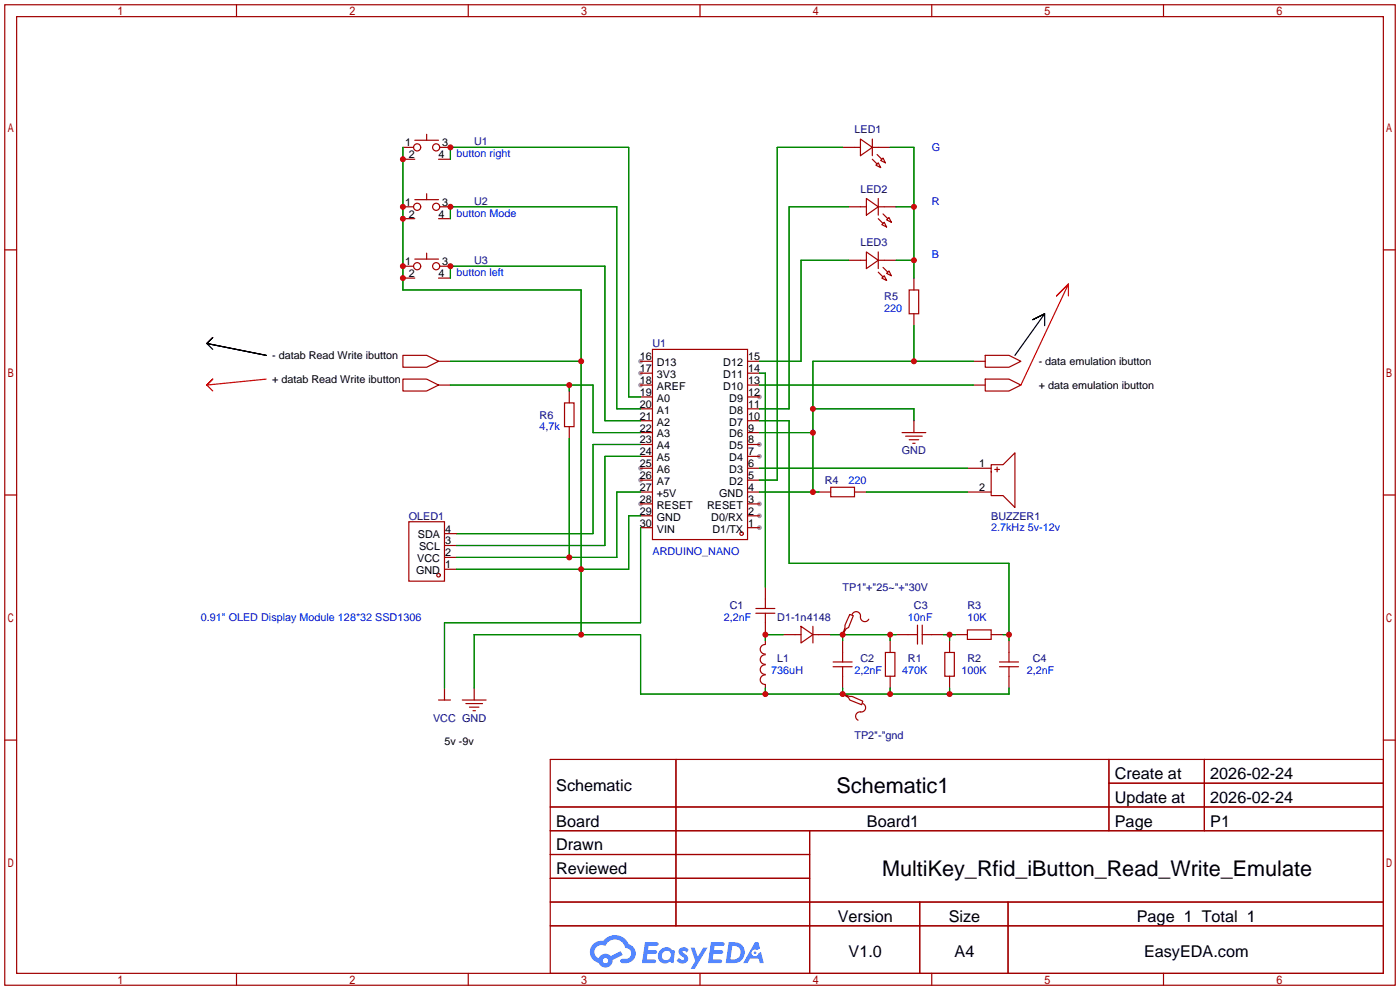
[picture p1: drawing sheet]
<svg xmlns="http://www.w3.org/2000/svg" width="299mm" height="212mm" viewBox="0 0 299 212" stroke-linecap="round" stroke-linejoin="round" font-family="sans-serif">
<g fill="#999">
<circle cx="162.3" cy="112.8" r=".51"/>
<circle cx="162.3" cy="110.2" r=".51"/>
<circle cx="162.3" cy="107.7" r=".51"/>
<circle cx="162.3" cy="97.5" r=".51"/>
<circle cx="162.3" cy="95" r=".51"/>
<circle cx="162.3" cy="84.8" r=".51"/>
<circle cx="136.9" cy="77.2" r=".51"/>
<circle cx="136.9" cy="79.8" r=".51"/>
<circle cx="136.9" cy="82.3" r=".51"/>
<circle cx="136.9" cy="100.1" r=".51"/>
<circle cx="136.9" cy="102.6" r=".51"/>
<circle cx="136.9" cy="107.7" r=".51"/>
</g>
<g fill="none" stroke="#a10000" stroke-width=".25">
<path d="M1 1h297.2v209.6h-297.2zM3.6 3.6h292.1v204.4h-292.1zM50.5 1v2.6M100.1 1v2.6M149.6 1v2.6M199.1 1v2.6M248.7 1v2.6M1 53.4h2.6M295.7 53.4h2.5M1 105.8h2.6M295.7 105.8h2.5M1 158.2h2.6"/>
<path d="M295.7 158.2h2.5M117.6 162.3h178.1v45.7h-178.1zM117.6 172.5h178.1M117.6 177.5h178.1M144.5 162.3v35.6M173 177.5v30.5M237 162.3v15.2M237 167.4h58.7M257.4 162.3v15.2M117.6 182.6h55.4M117.6 192.8h178.1M117.6 187.7h55.4"/>
<path d="M117.6 197.9h178.1M196.6 192.8v15.2M215.4 192.8v15.2M50.5 208v2.6M100.1 208v2.6M149.6 208v2.6M199.1 208v2.6M248.7 208v2.6"/>
</g>
<g fill="#5487ff">
<path d="M145.3 202.7a1.3 1.3 0 0 1 1.9 .3l-.4 .6a.54 .54 0 0 0-.9-.2l.1 .2a1.34 1.34 0 0 1 .9 1.8 1.47 1.47 0 0 1-2.3-.1l.5-.6 .8 .5a.31 .31 0 0 0 .4-.3 .31 .31 0 0 0-.3-.4 1.12 1.12 0 0 1-.7-1.8z"/>
<path d="M147.6 202.5h.9l.6 2 1.2-2h.9l-2.7 4.6h-.9l1-1.7z"/>
<path d="M137.8 201.4h1.7a1.31 1.31 0 0 1 1.2 .2 .4 .4 0 0 1-.3 .5l-1.8 .1-.1 .9h1.6a.4 .4 0 0 1 .4 .4 .4 .4 0 0 1-.5 .4h-1.6l-.2 1.2h1.4a.46 .46 0 0 1 .5 0 .46 .46 0 0 1 .1 .5l-.4 .2h-2.6z"/>
<path d="M151.9 201.4h1.7a1.32 1.32 0 0 1 1.2 .2 .39 .39 0 0 1-.3 .5l-1.8 .1-.1 .9h1.6a.4 .4 0 0 1 .4 .4 .4 .4 0 0 1-.4 .4h-1.7l-.2 1.2h1.4a.46 .46 0 0 1 .5 0 .46 .46 0 0 1 .1 .5l-.4 .2h-2.6z"/>
<path d="M161.3 201.4h.8l.3 1.3-.6 .4a.75 .75 0 0 0-1.1 .3 .75 .75 0 0 0 .5 1 .75 .75 0 0 0 .9-.7l.5-.2 .6 2.3h-.8l-.3-.9h-1.8l-.5 .9h-1z"/>
<path d="M155.7 201.4l-.6 4.4h1.5a2.27 2.27 0 0 0 2.6-2.2 2.27 2.27 0 0 0-2.7-2.2zM156.5 202.1a1.5 1.5 0 0 1 1.8 1.6 1.5 1.5 0 0 1-1.9 1.4h-.3z"/>
<path d="M141.2 203a1.6 1.6 0 0 0-.3 2.3 1.6 1.6 0 0 0 2.3 .2l.7 .3 .3-2.4-.1-.3-.5-.1a1.58 1.58 0 0 0-2.4 0zM141.8 203.5a.98 .98 0 0 1 1.6 .4 .98 .98 0 0 1-1.1 1.3 .94 .94 0 0 1-.9-.7 .94 .94 0 0 1 .4-1z"/>
<path d="M126.8 201.8a2.37 2.37 0 0 0 1.1 4 1.54 1.54 0 0 0 1.8 1 1.54 1.54 0 0 0 1.2-1.6l2.2-1.1-.5-.8-2 1a1.57 1.57 0 0 0-2.7 .5 1.5 1.5 0 0 1-.7-2.1 1.5 1.5 0 0 1 2.2-.5 2.23 2.23 0 0 1 2.3-1.4 2.23 2.23 0 0 1 2 1.8 1.16 1.16 0 0 1 1.2 1.1 1.16 1.16 0 0 1-1.1 1.2h-.7a.47 .47 0 0 0-.5 .4 .47 .47 0 0 0 .4 .5 2.17 2.17 0 0 0 2.5-.9 2.17 2.17 0 0 0-.3-2.7l-.8-.4a3.2 3.2 0 0 0-5.5-.7l-1.1 .1zM128.8 205.3a.6 .6 0 0 1 1.2 0 .6 .6 0 0 1-1.2 0z"/>
<circle cx="161.4" cy="203.6" r=".28"/>
</g>
<g fill="none" stroke="#a10000" stroke-width=".25">
<path d="M86.1 31.5h2.3M86.1 34h2.5M88.6 30h5.1M91.2 28.7v1.3M93.7 34h2.6M94 31.5h2.3M180.1 31.5h3.8M183.9 29.7l2.5 1.8-2.5 1.8zM186.4 31.5h3.8M186.4 34l1.1 1.1M186.4 29.7v3.6M187.2 35.3l.5-.5 .5 1z"/>
<path d="M187.5 33l1 1M188.2 34.3l.5-.5 .5 1zM86.1 44.2h2.3M86.1 46.7h2.5M86.1 56.9h2.3M86.1 59.4h2.5M88.6 42.7h5.1M88.6 55.4h5.1M91.2 41.4v1.3M91.2 54.1v1.3M93.7 46.7h2.6M93.7 59.4h2.6"/>
<path d="M94 44.2h2.3M94 56.9h2.3M181.4 44.2h3.8M181.4 55.6h3.8M185.2 42.4l2.5 1.8-2.5 1.8zM185.2 53.8l2.5 1.8-2.5 1.8zM187.7 44.2h3.8M187.7 46.7l1 1.1M187.7 42.4v3.6M187.7 53.8v3.6M187.7 58.2l1 1M187.7 55.6h3.8"/>
<path d="M188.5 48l.5-.5 .5 1zM188.5 59.4l.5-.5 .5 1zM188.7 45.7l1 1M188.7 57.2l1 1M189.5 47l.5-.5 .5 1zM189.5 58.4l.5-.5 .5 1zM195.3 59.4v2.6M86.1 75.9h5.1l2.5 1.3-2.5 1.3h-5.1zM93.7 77.2h2.6M136.9 79.8h2.5M136.9 77.2h2.5M139.4 74.7h20.4v40.6h-20.4z"/>
<path d="M159.8 79.8h2.5M159.8 77.2h2.5M194.3 62h2v5.1h-2zM195.3 67.1v2.5M208 77.2h2.6M210.6 75.9h5l2.6 1.3-2.6 1.3h-5zM86.1 81h5.1l2.5 1.3-2.5 1.3h-5.1zM93.7 82.3h2.6M120.6 86.1h2.1v5.1h-2.1zM121.7 83.6v2.5M121.7 91.2v2.5M136.9 97.5h2.5"/>
<path d="M136.9 95h2.5M136.9 92.5h2.5M136.9 89.9h2.5M136.9 87.4h2.5M136.9 84.8h2.5M136.9 82.3h2.5M159.8 97.5h2.5M159.8 95h2.5M159.8 92.5h2.5M159.8 89.9h2.5M159.8 87.4h2.5M159.8 84.8h2.5"/>
<path d="M159.8 82.3h2.5M192.8 92.5h5.1M193.5 93.2h3.6M194.3 94h2M195.1 94.7h.5M195.3 89.9v2.6M208 82.3h2.6M210.6 81h5l2.6 1.3-2.6 1.3h-5zM211.8 99.3h2.6l2.5-2.5v11.7l-2.5-2.6h-2.6zM213.1 99.8v1M87.4 111.5h7.6v12.7h-7.6zM95 119.1h2.5"/>
<path d="M95 116.6h2.5M95 114h2.5M136.9 112.8h2.5M136.9 110.2h2.5M136.9 107.7h2.5M136.9 105.2h2.5M136.9 102.6h2.5M136.9 100.1h2.5M159.8 112.8h2.5M159.8 110.2h2.5M159.8 107.7h2.5M159.8 105.2h2.5"/>
<path d="M159.8 102.6h2.5M159.8 100.1h2.5M175 105.2h2.5M177.5 104.1h5.1v2.1h-5.1zM182.6 105.2h2.6M206.8 105.2h5M206.8 100.1h5M212.6 100.3h1M95 121.7h2.5M161.5 130h4.1M161.5 131.1h4.1M163.6 139.9a1.01 1.01 0 0 0-1.1 1.1 1.01 1.01 0 0 0 1.1 1"/>
<path d="M163.6 137.8a1.01 1.01 0 0 0-1.1 1 1.01 1.01 0 0 0 1.1 1M163.6 125.5v4.5M163.6 131.1v4.5M163.6 136.9v.8M167.4 135.6h3.8M171.2 133.9l2.5 1.7-2.5 1.8zM173.7 135.6h3.8M173.7 133.9v3.5M180.1 135.4v.2M180.1 136.9v4.6M181.6 131.3l.8 .3-1 2.5-.6 .3-.7 1.2 .5-1.5v-.5zM182.1 131.3a.93 .93 0 0 1 1.1-.5 .93 .93 0 0 1 .7 1 .94 .94 0 0 0 .7 1 .94 .94 0 0 0 1.1-.5"/>
<path d="M189.2 139.4h2.1v5.1h-2.1zM190.2 136.9v2.5M191.5 135.6h4.6M196.1 133.6v4.1M197.1 135.6h4.6M197.1 133.6v4.1M201.9 139.4h2.1v5.1h-2.1zM202.9 136.9v2.5M204.2 135.6h2.6M206.8 134.6h5v2.1h-5zM211.8 135.6h2.6M215.6 136.9v4.6"/>
<path d="M93.7 149.6h2.6M95 147.1v2.5M98.8 149.6h5.1M99.6 150.4h3.5M100.3 151.1h2.1M101.1 151.9h.5M101.3 147.1v2.5M163.6 144.3a1.01 1.01 0 0 0-1.1 1 1.01 1.01 0 0 0 1.1 1v.8M163.6 142.1a1.01 1.01 0 0 0-1.1 1 1.01 1.01 0 0 0 1.1 1M178.1 141.5h4M178.1 142.5h4M180.1 148.3l1.5 .5h.5l2.3 1.1-.3 .7-2.5-1-.2-.5z"/>
<path d="M180.1 142.5v4.6M180.1 148.3h.2M184.4 150.4a.93 .93 0 0 1 .6 1.1 .93 .93 0 0 1-1.1 .6 .94 .94 0 0 0-1 .7 .94 .94 0 0 0 .5 1.1M190.2 144.5v2.6M202.9 144.5v2.6M213.6 141.5h4.1M213.6 142.5h4.1M215.6 142.5v4.6"/>
<circle cx="89.2" cy="31.5" r=".76"/>
<circle cx="93.2" cy="31.5" r=".76"/>
<circle cx="89.2" cy="44.2" r=".76"/>
<circle cx="89.2" cy="56.9" r=".76"/>
<circle cx="93.2" cy="56.9" r=".76"/>
<circle cx="93.2" cy="44.2" r=".76"/>
<circle cx="158.5" cy="114" r=".38"/>
<circle cx="93.7" cy="122.9" r=".38"/>
</g>
<g fill="none" stroke="#008700" stroke-width=".25">
<path d="M86.1 31.5v30.5h38.1v73.6M96.3 34v-2.5h38.1v53.3h2.5M180.1 31.5h-14v71.1h-3.8M190.2 31.5h5.1v27.9M96.3 46.7v-2.5h35.5v43.2h5.1M96.3 59.4v-2.5h33v33h7.6M181.4 44.2h-12.7v43.2h-6.4M181.4 55.6h-10.2v21.6h-8.9M191.5 44.2h3.8M191.5 55.6h3.8M96.3 77.2h27.9M162.3 79.8h1.3v45.7"/>
<path d="M195.3 69.6v7.6M208 77.2h-34.3v28M96.3 82.3h30.4v10.2h10.2M121.7 82.3v1.3M121.7 93.7v25.4M136.9 97.5h-7.6v19.1h-31.8M136.9 95h-10.2v19h-29.2M162.3 89.9h6.4v30.5h46.9v16.5M162.3 82.3h45.7M162.3 92.5h11.4M173.7 87.4h21.6v2.5M136.9 110.2h-2.5v11.5h-36.9"/>
<path d="M136.9 105.2h-5.1v13.9h-34.3M136.9 112.8v20.3h-41.9v14M162.3 105.2h12.7M162.3 100.1h44.5M185.2 105.2h21.6M167.4 135.6h-3.8v1.3M177.5 135.6h14M180.1 135.6v1.3M190.2 135.6v1.3M201.7 135.6h2.5M202.9 135.6v1.3M214.4 135.6h1.2"/>
<path d="M101.3 147.1v-11.5h35.6v12.7h78.7v-1.2M163.6 147.1v1.2M180.1 147.1v1.2M190.2 147.1v1.2M202.9 147.1v1.2"/>
</g>
<path d="M228.3 63.2v-2.5l-2.5 2.5 2.5-2.5-10.1 21.6M56.9 81l-12.7 1.3 1.3-1.3-1.3 1.3 1.3 1.3" fill="none" stroke="#f00" stroke-width=".25"/>
<path d="M44.2 73.4l12.7 2.5-12.7-2.5 1.3-1.3-1.3 1.3 1.3 1.3M223.3 69.6v-2.5l-2.6 1.2 2.6-1.2-6.4 8.8" fill="none" stroke="#000" stroke-width=".25"/>
<g fill="#c00">
<circle cx="163.6" cy="135.6" r=".63"/>
<circle cx="96.3" cy="56.9" r=".63"/>
<circle cx="96.3" cy="31.5" r=".63"/>
<circle cx="96.3" cy="44.2" r=".63"/>
<circle cx="202.9" cy="135.6" r=".63"/>
<circle cx="215.6" cy="135.6" r=".63"/>
<circle cx="121.7" cy="82.3" r=".63"/>
<circle cx="124.2" cy="121.7" r=".63"/>
<circle cx="124.2" cy="135.6" r=".63"/>
<circle cx="163.6" cy="148.3" r=".63"/>
<circle cx="180.1" cy="148.3" r=".63"/>
<circle cx="190.2" cy="148.3" r=".63"/>
<circle cx="202.9" cy="148.3" r=".63"/>
<circle cx="124.2" cy="77.2" r=".63"/>
<circle cx="86.1" cy="59.4" r=".63"/>
<circle cx="86.1" cy="56.9" r=".63"/>
<circle cx="86.1" cy="46.7" r=".63"/>
<circle cx="86.1" cy="44.2" r=".63"/>
<circle cx="86.1" cy="34" r=".63"/>
<circle cx="195.3" cy="55.6" r=".63"/>
<circle cx="195.3" cy="44.2" r=".63"/>
<circle cx="190.2" cy="135.6" r=".63"/>
<circle cx="180.1" cy="135.6" r=".63"/>
<circle cx="121.7" cy="119.1" r=".63"/>
<circle cx="173.7" cy="87.4" r=".63"/>
<circle cx="173.7" cy="92.5" r=".63"/>
<circle cx="173.7" cy="105.2" r=".63"/>
<circle cx="195.3" cy="77.2" r=".63"/>
</g>
<g font-size="4.6">
<text x="178.8" y="169.4">Schematic1</text>
<text x="188.5" y="187.2">MultiKey_Rfid_iButton_Read_Write_Emulate</text>
</g>
<g font-size="3.5">
<text x="238.3" y="166.5">Create at</text>
<text x="258.7" y="166.5">2026-02-24</text>
<text x="118.9" y="169.1">Schematic</text>
<text x="238.3" y="171.6">Update at</text>
<text x="258.7" y="171.6">2026-02-24</text>
<text x="118.9" y="176.7">Board</text>
<text x="185.3" y="176.7">Board1</text>
<text x="238.3" y="176.7">Page</text>
<text x="258.7" y="176.7">P1</text>
<text x="118.9" y="181.8">Drawn</text>
<text x="118.9" y="186.8">Reviewed</text>
<text x="179.1" y="197">Version</text>
<text x="202.8" y="197">Size</text>
<text x="243" y="197">Page 1 Total 1</text>
<text x="181.4" y="204.6">V1.0</text>
<text x="204" y="204.6">A4</text>
<text x="244.5" y="204.6">EasyEDA.com</text>
</g>
<g font-size="2.3" fill="#000080">
<text x="182.6" y="28.5">LED1</text>
<text x="101.3" y="31">U1</text>
<text x="183.9" y="41.2">LED2</text>
<text x="101.3" y="43.7">U2</text>
<text x="183.9" y="52.6">LED3</text>
<text x="101.3" y="56.4">U3</text>
<text x="189" y="64.1">R5</text>
<text x="139.4" y="74.2">U1</text>
<text x="115.3" y="89.5">R6</text>
<text x="192.8" y="97.1">GND</text>
<text x="176.3" y="103.4">R4</text>
<text x="87.4" y="111">OLED1</text>
<text x="211.8" y="111">BUZZER1</text>
<text x="156" y="130.1">C1</text>
<text x="180.1" y="126.3">TP1&quot;+&quot;25~&quot;+&quot;30V</text>
<text x="195.3" y="130.1">C3</text>
<text x="206.8" y="130.1">R3</text>
<text x="166.1" y="132.6">D1-1n4148</text>
<text x="166.1" y="141.5">L1</text>
<text x="183.9" y="141.5">C2</text>
<text x="194.1" y="141.5">R1</text>
<text x="206.8" y="141.5">R2</text>
<text x="220.7" y="141.5">C4</text>
<text x="92.6" y="154.2">VCC GND</text>
<text x="182.6" y="158">TP2&quot;-&quot;gnd</text>
</g>
<g font-size="2.3">
<text x="86.6" y="31.3">1</text>
<text x="87.4" y="33.8">2</text>
<text x="93.7" y="33.8">4</text>
<text x="94.5" y="31.3">3</text>
<text x="86.6" y="44">1</text>
<text x="87.4" y="46.5">2</text>
<text x="93.7" y="46.5">4</text>
<text x="94.5" y="44">3</text>
<text x="86.6" y="56.7">1</text>
<text x="87.4" y="59.2">2</text>
<text x="93.7" y="59.2">4</text>
<text x="94.5" y="56.7">3</text>
<text x="58.2" y="76.8">- datab Read Write ibutton</text>
<text x="136.8" y="77">16</text>
<text x="159.9" y="77">15</text>
<text x="58.2" y="81.8">+ datab Read Write ibutton</text>
<text x="136.8" y="79.5">17</text>
<text x="136.8" y="82.1">18</text>
<text x="140.4" y="78.3">D13</text>
<text x="140.4" y="80.8">3V3</text>
<text x="140.4" y="83.3">AREF</text>
<text x="154.6" y="83.3">D10</text>
<text x="154.6" y="80.8">D11</text>
<text x="154.6" y="78.3">D12</text>
<text x="159.9" y="82.1">13</text>
<text x="159.9" y="79.5">14</text>
<text x="222" y="78">- data emulation ibutton</text>
<text x="222" y="83.1">+ data emulation ibutton</text>
<text x="136.8" y="84.6">19</text>
<text x="136.8" y="87.1">20</text>
<text x="136.8" y="89.7">21</text>
<text x="140.4" y="85.9">A0</text>
<text x="140.4" y="88.4">A1</text>
<text x="155.9" y="88.4">D8</text>
<text x="155.9" y="85.9">D9</text>
<text x="159.9" y="89.7">10</text>
<text x="159.9" y="87.1">11</text>
<text x="159.9" y="84.6">12</text>
<text x="136.8" y="92.2">22</text>
<text x="136.8" y="94.8">23</text>
<text x="140.4" y="91">A2</text>
<text x="140.4" y="93.5">A3</text>
<text x="155.9" y="93.5">D6</text>
<text x="155.9" y="91">D7</text>
<text x="159.9" y="94.8">8</text>
<text x="159.9" y="92.2">9</text>
<text x="136.8" y="97.3">24</text>
<text x="136.8" y="99.8">25</text>
<text x="140.4" y="96">A4</text>
<text x="140.4" y="98.6">A5</text>
<text x="140.4" y="101.1">A6</text>
<text x="155.9" y="101.1">D3</text>
<text x="155.9" y="98.6">D4</text>
<text x="155.9" y="96">D5</text>
<text x="159.9" y="99.8">6</text>
<text x="159.9" y="97.3">7</text>
<text x="209.3" y="99.8">1</text>
<text x="136.8" y="102.4">26</text>
<text x="136.8" y="104.9">27</text>
<text x="136.8" y="107.5">28</text>
<text x="140.4" y="103.7">A7</text>
<text x="140.4" y="106.2">+5V</text>
<text x="153.7" y="106.2">GND</text>
<text x="155.9" y="103.7">D2</text>
<text x="159.9" y="107.5">3</text>
<text x="159.9" y="104.9">4</text>
<text x="159.9" y="102.4">5</text>
<text x="209.3" y="104.9">2</text>
<text x="95.1" y="113.8">4</text>
<text x="136.8" y="110">29</text>
<text x="136.8" y="112.5">30</text>
<text x="140.4" y="108.7">RESET</text>
<text x="140.4" y="111.3">GND</text>
<text x="140.4" y="113.8">VIN</text>
<text x="151.1" y="108.7">RESET</text>
<text x="152" y="111.3">D0/RX</text>
<text x="152.3" y="113.8">D1/TX</text>
<text x="159.9" y="112.5">1</text>
<text x="159.9" y="110">2</text>
<text x="89.3" y="115.1">SDA</text>
<text x="89.6" y="117.6">SCL</text>
<text x="95.1" y="118.9">2</text>
<text x="95.1" y="116.4">3</text>
<text x="88.9" y="122.7">GND</text>
<text x="89.2" y="120.2">VCC</text>
<text x="95.1" y="121.4">1</text>
<text x="95" y="159.3">5v -9v</text>
</g>
<g font-size="2.3" fill="#00f">
<text x="97.5" y="33.6">button right</text>
<text x="199.1" y="32.3">G</text>
<text x="97.5" y="46.3">button Mode</text>
<text x="199.1" y="43.7">R</text>
<text x="97.5" y="59">button left</text>
<text x="199.1" y="55.2">B</text>
<text x="189" y="66.6">220</text>
<text x="115.3" y="92">4,7k</text>
<text x="181.4" y="103.4">220</text>
<text x="211.8" y="113.6">2.7kHz 5v-12v</text>
<text x="139.4" y="118.7">ARDUINO_NANO</text>
<text x="42.9" y="132.6">0.91&quot; OLED Display Module 128*32 SSD1306</text>
<text x="154.7" y="132.6">2,2nF</text>
<text x="194.1" y="132.6">10nF</text>
<text x="206.8" y="132.6">10K</text>
<text x="164.8" y="144.1">736uH</text>
<text x="182.6" y="144.1">2,2nF</text>
<text x="192.8" y="144.1">470K</text>
<text x="205.5" y="144.1">100K</text>
<text x="219.5" y="144.1">2,2nF</text>
</g>
</svg>
